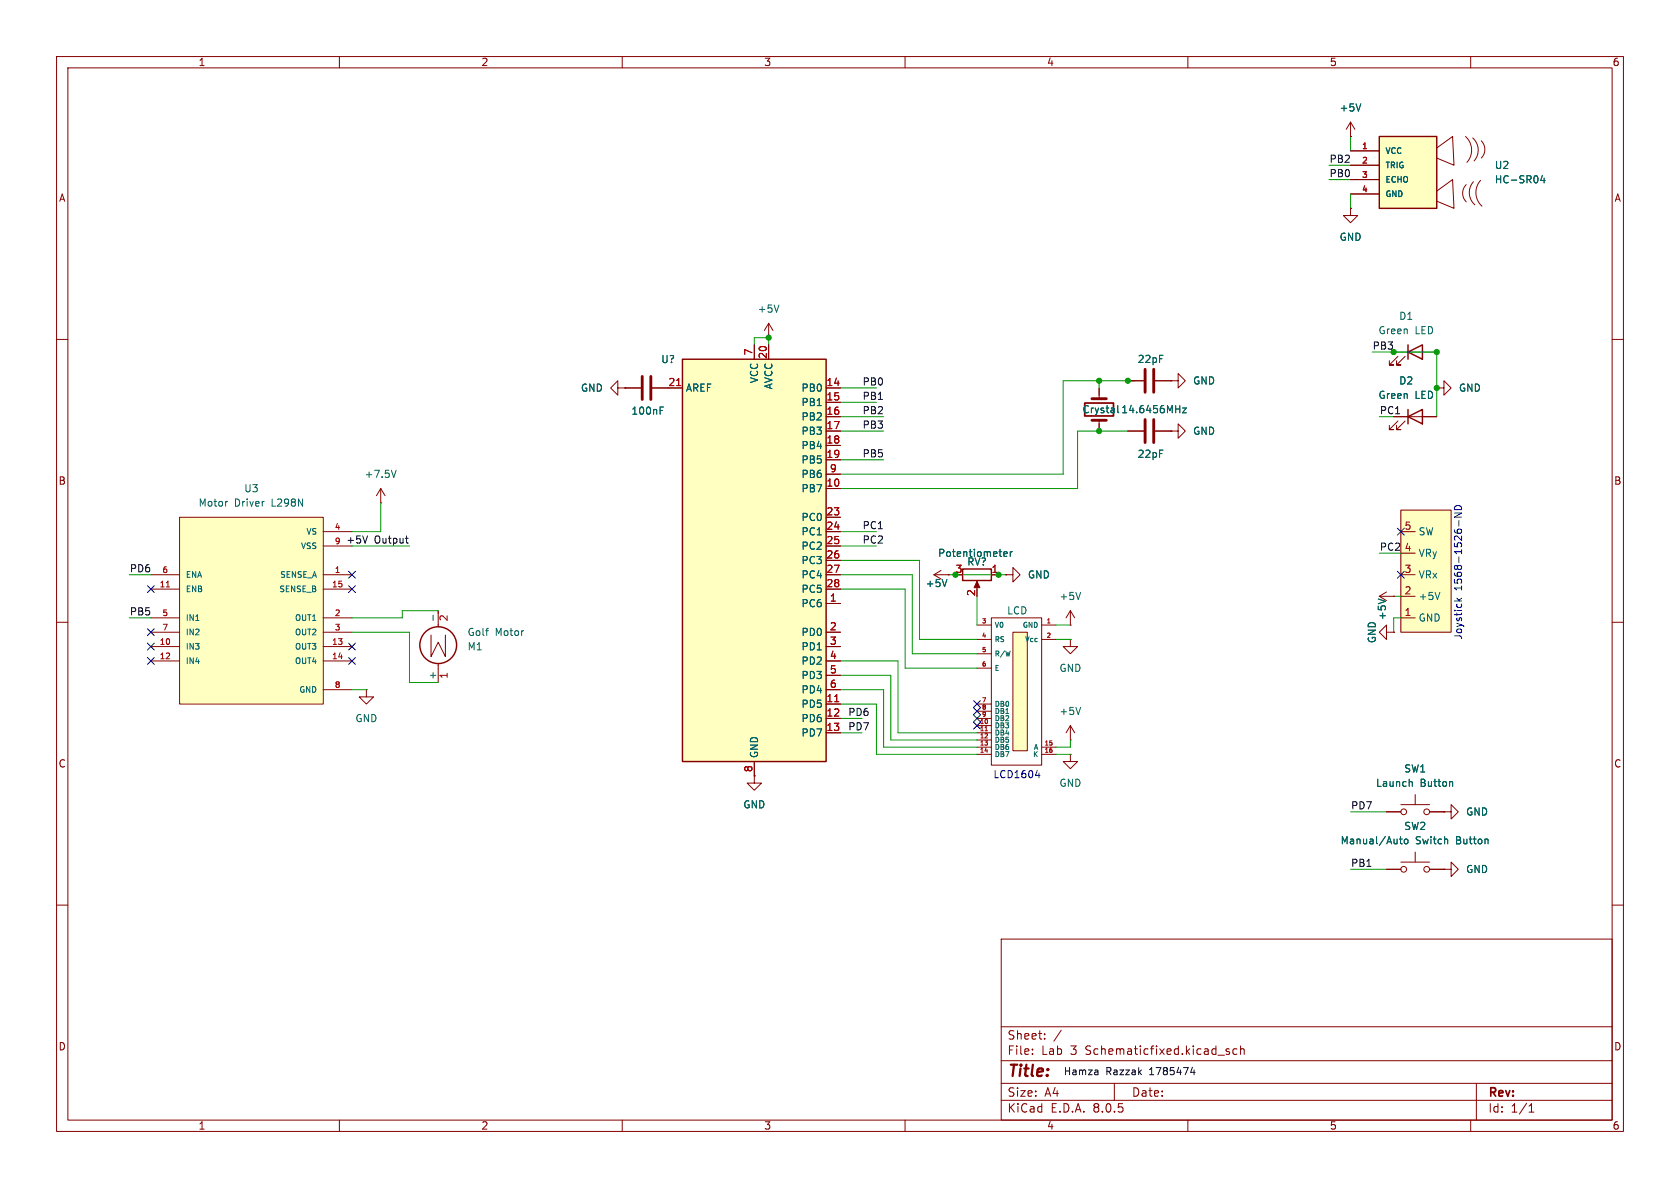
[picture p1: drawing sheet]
<svg xmlns="http://www.w3.org/2000/svg" width="297mm" height="210mm" viewBox="0 0 297 210" stroke-linecap="round" stroke-linejoin="round" font-family="sans-serif">
<g fill="none" stroke="#840000" stroke-width=".18">
<path d="M10 10h277v190h-277zM12 12h273v186h-273zM60 10v2M110 10v2M160 10v2M210 10v2M260 10v2M238.8 24.1h.1M238.8 21.6l-.8 1.3M238.8 21.6v2.5M238.8 21.6l.7 1.3M10 60h2"/>
<path d="M285 60h2M194.3 68.6v1.9M194.3 74.3v1.9M199.4 76.2h2.8M204.2 76.2h2.8M207 76.2h1.3v-1.3l1.2 1.3-1.2 1.3v-1.3M207 76.2h.1M10 110h2M76.2 112.3v3.8l1.3-2.6 1.2 2.6v-3.8M77.5 108v2.8M77.5 117.3v3.4M165.1 101.6h2.5"/>
<path d="M165.1 101.6l1.3 .8M166.4 100.8l-1.3 .8M167.6 101.6h.1M172.7 103.1v1M175.3 101.6h1.2M243.8 105.4h2.6M243.8 105.4l1.3 .8M245.1 104.6l-1.3 .8M246.4 105.4h.1M285 110h2M64.8 121.9v1.3h1.2l-1.2 1.3-1.3-1.3h1.3M64.8 121.9h.1"/>
<path d="M10 160h2M245.1 153.7h2.5M247.6 152.4h5.1M250.2 150.6v1.8M252.7 153.7h2.6M255.3 153.7h1.2v-1.3l1.3 1.3-1.3 1.2v-1.2M255.3 153.7h.1M285 160h2M177 166h108v32h-108zM60 198v2M110 198v2M160 198v2"/>
<path d="M177 194.5h108M177 191.5h108M177 187.5h108M177 181.5h108M182.5 186.3v.1M182.5 185.5v.1M184.7 183.6v.1M184.7 182.8v.1M187.6 182.1l-1.3 2M197 191.5v3M210 198v2M217.3 185.5l-.3-.1-.3 .2 .1 .2 .5 .2v.3h-.6"/>
<path d="M218.7 185.5l-.5-.1-.2 .3v.4l.1 .2h.6M219.3 185.5l.2-.1 .4 .1 .1 .9M219.3 184.9v1.5M260 198v2M261 191.5v6.5M270.3 196.6h.9M270.3 195.5l.4-.4v1.5"/>
<circle cx="248.2" cy="153.7" r=".51"/>
<circle cx="252.2" cy="153.7" r=".51"/>
</g>
<path d="M172.7 102.7l.5 1.2h-1z" fill="#840000" stroke="#840000" stroke-width=".18"/>
<g fill="none" stroke="#840000" stroke-width=".25">
<path d="M170.2 100.6h5.1v2h-5.1z"/>
<circle cx="77.5" cy="114" r="3.3"/>
</g>
<path d="M240.6 18.4l-.4 1.2M197.6 71.7v1.1l.2 .2M209.1 72.1h.6l-.6 .9h.6M177.5 97.9l.6-.1-.1-.2-.4-.1-.1 .2v.6h.5M178.6 97.5v.9M179 97.5l-.4 .3M76.6 108.7v1M167.4 102.4l-.4 1.3M243.7 105.9l1.2 .4M247.4 148.3h.5M247.6 147.9v1.1l.3 .2M248.3 148.4l.2-.1 .4 .1v.5l-.1 .2-.3 .1-.2-.2z" fill="none" stroke="#006464" stroke-width=".18"/>
<path d="M193 70.5h2.6M193 74.3h2.6M202.4 74.2v4M204 74.2v4" fill="none" stroke="#840000" stroke-width=".51"/>
<path d="M191.8 71.2h5v2.3h-5z" fill="none" stroke="#840000" stroke-width=".3"/>
<path d="M31.7 91.4h25.4v33.1h-25.4z" fill="#ffffc2"/>
<g fill="none" stroke="#840000" stroke-width=".18">
<path d="M246.4 62.2h7.6M247.1 63l-1.5 1.5h.8h-.8v-.7M248.4 63l-1.5 1.5h.7h-.7v-.7M254 68.6h1.3v-1.3l1.2 1.3-1.2 1.3v-1.3M254 68.6h.1M31.7 91.4h25.4v33.1h-25.4zM57.1 94h5.1M57.1 96.5h5.1M67.3 88.9h.1M67.3 86.4l-.8 1.2M67.3 86.4v2.5M67.3 86.4l.8 1.2"/>
<path d="M26.7 101.6h5M26.7 114.3h5M26.7 104.1h5M26.7 116.8h5M26.7 109.2h5M26.7 111.8h5M57.1 101.6h5.1M57.1 114.3h5.1M57.1 104.1h5.1M57.1 116.8h5.1M57.1 109.2h5.1M57.1 111.8h5.1"/>
<path d="M57.1 121.9h5.1"/>
</g>
<path d="M29.4 103.8h.6" fill="none" stroke="#a90000" stroke-width=".18"/>
<path d="M40.1 88.6h.1M70 83.1l-.4 1.3M34.6 109.7h.6" fill="none" stroke="#006464" stroke-width=".18"/>
<path d="M248.9 62.2l2.6-1.2v2.5zM248.9 61v2.5" fill="none" stroke="#840000" stroke-width=".25"/>
<path d="M243.8 24.1h10.2v12.7h-10.2z" fill="#ffffc2"/>
<g fill="none" stroke="#840000" stroke-width=".18">
<path d="M238.8 26.7h5M238.8 29.2h5M238.8 31.8h5M238.8 34.3h5M254 33.8l2.8-2 .2 5-3-1.2M254 26.2l2.8-2.1 .2 5.1-3-1.3M259.1 24.1a3.2 3.2 0 0 1 .2 4.6M259.2 32.6a2.15 2.15 0 0 0 0 3.1M260.4 24.4a2.87 2.87 0 0 1 .2 4M260.5 32.1a2.89 2.89 0 0 0 .2 4.1M261.7 31.9a3.2 3.2 0 0 0 .3 4.6M261.9 24.9a2.15 2.15 0 0 1 0 3"/>
<path d="M199.4 67.3h2.8M204.2 67.3h2.8M207 67.3h1.3v-1.3l1.2 1.3-1.2 1.3v-1.3M207 67.3h.1M246.4 73.7h7.6M247.1 74.4l-1.5 1.5h.8h-.8v-.7M248.4 74.4l-1.5 1.5h.7h-.7v-.7"/>
</g>
<path d="M243.8 24.1h10.2v12.7h-10.2zM248.9 73.7l2.6-1.3v2.5zM248.9 72.4v2.5" fill="none" stroke="#840000" stroke-width=".25"/>
<path d="M272.7 31l-.3 .9h.8M273 31.5v.8" fill="none" stroke="#006464" stroke-width=".18"/>
<path d="M202.4 65.3v4M204 65.3v4" fill="none" stroke="#840000" stroke-width=".51"/>
<path d="M247.6 90.2h8.9v21.6h-8.9z" fill="#ffffc2"/>
<path d="M238.8 36.8v1.3h1.2l-1.2 1.3-1.3-1.3h1.3M238.8 36.8h.1M247.6 90.2h8.9v21.6h-8.9zM247.6 97.8h2.6M247.6 94h2.6M247.6 109.2h2.6M247.6 105.4h2.6M247.6 101.6h2.6M189.2 133.4v1.2h1.3l-1.3 1.3-1.2-1.3h1.2M189.2 133.4h.1M255.3 143.5h1.2v-1.3l1.3 1.3-1.3 1.3v-1.3M255.3 143.5h.1" fill="none" stroke="#840000" stroke-width=".18"/>
<path d="M254.5 104.7l-.4 1.3" fill="none" stroke="#006464" stroke-width=".18"/>
<path d="M179.1 111.8h2.5v20.9h-2.5z" fill="#ffffc2"/>
<g fill="none" stroke="#840000" stroke-width=".18">
<path d="M135.9 59.7h.1M135.9 57.2l-.8 1.2M135.9 57.2v2.5M135.9 57.2l.8 1.2M109.2 68.6v-1.3l-1.3 1.3 1.3 1.3v-1.3h1.3M110.5 68.6h.1M110.5 68.6h2.8M115.3 68.6h2.8M172.7 110.5h2.6M172.7 113h2.6M172.7 115.6h2.6M172.7 118.1h2.6"/>
<path d="M175.3 109.2h8.8v26.1h-8.8zM177.8 101.6h1.3v-1.3l1.2 1.3-1.2 1.3v-1.3M177.8 101.6h.1M179.1 111.8h2.5v20.9h-2.5zM184.1 110.5h2.6M184.1 113h2.6M189.2 113v1.3h1.3l-1.3 1.3-1.2-1.3h1.2M189.2 113h.1M189.2 110.5h.1M189.2 108v2.5M189.2 108l-.7 1.2M189.2 108l.8 1.2"/>
<path d="M245.1 111.8v1.2l-1.3-1.2 1.3-1.3v1.3h1.3M246.4 111.8h.1M172.7 128.3h2.6M172.7 129.5h2.6M172.7 130.8h2.6M172.7 132.1h2.6M172.7 133.4h2.6M172.7 124.5h2.6M172.7 125.7h2.6M172.7 127h2.6M184.1 132.1h2.6M184.1 133.4h2.6"/>
<path d="M189.2 130.8h.1M189.2 128.3l-.7 1.2M189.2 128.3v2.5M189.2 128.3l.8 1.2M245.1 143.5h2.5M247.6 142.2h5.1M250.2 140.5v1.7M252.7 143.5h2.6"/>
<circle cx="248.2" cy="143.5" r=".51"/>
<circle cx="252.2" cy="143.5" r=".51"/>
</g>
<path d="M174.1 129.2h.5" fill="none" stroke="#a90000" stroke-width=".18"/>
<path d="M137.7 53.9l-.4 1.3M116.7 72.6h.4M116.7 72h.6M191 104.7l-.4 1.3M191 125l-.4 1.3M249.3 138.2l.4 .1v.7M256.6 138.2l.2 .1v.7" fill="none" stroke="#006464" stroke-width=".18"/>
<path d="M113.5 66.5v4.1M115.1 66.5v4.1" fill="none" stroke="#840000" stroke-width=".51"/>
<path d="M120.6 63.5h25.4v71.1h-25.4z" fill="#ffffc2"/>
<path d="M120.6 63.5h25.4v71.1h-25.4z" fill="none" stroke="#840000" stroke-width=".25"/>
<g fill="none" stroke="#840000" stroke-width=".18">
<path d="M238.8 36.8h.1M238.8 24.1h.1M238.8 26.7h5M238.8 29.2h5M238.8 31.8h5M238.8 34.3h5M110.5 68.6h.1M110.5 68.6h2.8M115.3 68.6h5.3M133.3 61v2.5M135.9 61v2.5M146 68.6h2.6"/>
<path d="M146 71.1h2.6M146 73.7h2.6M146 76.2h2.6M146 78.7h2.6M194.3 68.6v1.3M194.3 74.9v1.3M199.4 76.2h2.8M199.4 67.3h2.8M204.2 76.2h2.8M204.2 67.3h2.8M207 76.2h.1M207 67.3h.1"/>
<path d="M246.4 73.7h2.5M251.5 73.7h2.5M254 68.6h.1M146 86.4h2.6M146 81.3h2.6M146 91.4h2.6M146 94h2.6M146 96.5h2.6M146 99.1h2.6M146 83.8h2.6M146 106.7h2.6M146 111.8h2.6"/>
<path d="M146 101.6h2.6M146 104.1h2.6M146 114.3h2.6M146 116.8h2.6M146 119.4h2.6M167.6 101.6h.1M175.3 101.6h1.2M177.8 101.6h.1M246.4 111.8h.1M246.4 105.4h.1M133.3 137.2v1.2h1.3l-1.3 1.3-1.2-1.3h1.2M133.3 137.2h.1"/>
<path d="M133.3 134.6v2.6M146 124.5h2.6M146 127h2.6M146 129.5h2.6M146 121.9h2.6M245.1 143.5h2.5M245.1 153.7h2.5M252.7 143.5h2.6M252.7 153.7h2.6M255.3 143.5h.1M255.3 153.7h.1"/>
</g>
<path d="M119.6 68.2h.7M147.6 124h.7" fill="none" stroke="#a90000" stroke-width=".18"/>
<path d="M65 94.7l-.5 1.3M71.7 95.2h.5M72 96h.2M210.8 188.7l-.3 .9h.8M211.1 189.1v.9" fill="none" stroke="#0f0f0f" stroke-width=".18"/>
<path d="M257.1 90.7h1.3l-1.3 .7h1.3M257.2 89.6a.68 .68 0 0 1 .8-.2 .68 .68 0 0 1 .4 .7h-1.3zM257.9 92v1M257.1 106.2h1.3M257.5 105.8l.5 .4M258.4 105.8l-.5 .3M183.1 137.1h.8M183.7 136.6v.9" fill="none" stroke="#0000c2" stroke-width=".18"/>
<g fill="none" stroke="#009600" stroke-width=".18">
<path d="M234.9 29.2h3.9M234.9 31.8h3.9M238.8 24.1v2.6M238.8 34.3v2.5M133.3 61v-1.3h2.6v1.3M148.6 76.2h7.6M148.6 68.6h6.3M148.6 73.7h7.6M148.6 71.1h6.3M194.3 67.3v1.3M199.4 76.2h-8.9v10.2h-41.9M200.7 67.3h-12.7v16.5h-39.4"/>
<path d="M242.6 62.2h11.4v11.5M62.2 96.5h10.2M67.3 88.9v5.1h-5.1M148.6 94h6.3M148.6 96.5h6.3M148.6 99.1h14v13.9h10.1M148.6 81.3h7.6M243.8 97.8h3.8M22.9 101.6h3.8M22.9 109.2h3.8M62.2 111.8h10.2v8.9h5.1M77.5 108h-6.4v1.2h-8.9"/>
<path d="M148.6 101.6h12.7v14h11.4M148.6 119.4h8.9v11.4h15.2M148.6 116.8h10.1v12.7h14M148.6 104.1h11.4v14h12.7M167.6 101.6h10.2M172.7 105.4v5.1M186.7 110.5h2.5M186.7 113h2.5M246.4 105.4h1.2M247.6 109.2h-1.2v2.6M62.2 121.9h2.6M148.6 121.9h7.6v10.2h16.5"/>
<path d="M148.6 124.5h6.3v8.9h17.8M148.6 129.5h3.8M148.6 127h3.8M186.7 133.4h2.5M189.2 130.8v1.3h-2.5M238.8 153.7h6.3M238.8 143.5h6.3"/>
</g>
<g fill="none" stroke="#000084" stroke-width=".18">
<path d="M247 93.4l1.3 1.2M248.3 93.4l-1.3 1.2M26.1 103.5l1.2 1.2M26.1 111.2l1.2 1.2M26.1 113.7l1.2 1.2M26.1 116.2l1.2 1.2M27.3 103.5l-1.2 1.2M27.3 111.2l-1.2 1.2M27.3 113.7l-1.2 1.2M27.3 116.2l-1.2 1.2M61.6 101l1.2 1.2M61.6 103.5l1.2 1.2"/>
<path d="M61.6 113.7l1.2 1.2M61.6 116.2l1.2 1.2M62.8 101l-1.2 1.2M62.8 103.5l-1.2 1.2M62.8 113.7l-1.2 1.2M62.8 116.2l-1.2 1.2M247 101l1.3 1.2M248.3 101l-1.3 1.2M172.1 127.7l1.2 1.2M172.1 125.1l1.2 1.2M172.1 126.4l1.2 1.2M172.1 123.9l1.2 1.2"/>
<path d="M173.3 127.7l-1.2 1.2M173.3 125.1l-1.2 1.2M173.3 126.4l-1.2 1.2M173.3 123.9l-1.2 1.2"/>
</g>
<g fill="none" stroke="#006464" stroke-width=".18">
<path d="M240.6 18.4l-.4 1.2M272.7 31l-.3 .9h.8M273 31.5v.8M116.7 72.6h.4M116.7 72h.6M197.6 71.7v1.1l.2 .2M209.1 72.1h.6l-.6 .9h.6M177.5 97.9l.6-.1-.1-.2-.4-.1-.1 .2v.6h.5M178.6 97.5v.9M179 97.5l-.4 .3M167.4 102.4l-.4 1.3M243.7 105.9l1.2 .4"/>
<path d="M249.3 138.2l.4 .1v.7M256.6 138.2l.2 .1v.7M247.4 148.3h.5M247.6 147.9v1.1l.3 .2M248.3 148.4l.2-.1 .4 .1v.5l-.1 .2-.3 .1-.2-.2z"/>
</g>
<g fill="#009600" stroke="#009600" stroke-width=".18">
<circle cx="168.9" cy="101.6" r=".46"/>
<circle cx="176.5" cy="101.6" r=".46"/>
<circle cx="194.3" cy="76.2" r=".46"/>
<circle cx="135.9" cy="59.7" r=".46"/>
<circle cx="254" cy="62.2" r=".46"/>
<circle cx="246.4" cy="62.2" r=".46"/>
<circle cx="254" cy="68.6" r=".46"/>
<circle cx="199.4" cy="67.3" r=".46"/>
<circle cx="194.3" cy="67.3" r=".46"/>
</g>
<text font-size="2.8" fill="#840000" x="178" y="190.9">Title:</text>
<g font-size="2.1" fill="#840000">
<text x="178" y="184">Sheet:</text>
<text x="178" y="186.7">File:</text>
<text x="184.1" y="186.7">Lab</text>
<text x="189.3" y="186.7">3</text>
<text x="192" y="186.7">Schematicfixed.kicad_sch</text>
<text x="178" y="196.9">KiCad</text>
<text x="178" y="194.1">Size:</text>
<text x="184.7" y="194.1">A4</text>
<text x="185.7" y="196.9">E.D.A.</text>
<text x="193.3" y="196.9">8.0.5</text>
<text x="200" y="194.1">Date:</text>
<text x="263" y="194.3">Rev:</text>
<text x="263" y="196.9">Id:</text>
<text x="267.1" y="196.9">1/1</text>
</g>
<g font-size="1.8" fill="#840000">
<text x="35" y="11.9">1</text>
<text x="85" y="11.9">2</text>
<text x="135" y="11.9">3</text>
<text x="185" y="11.9">4</text>
<text x="235" y="11.9">5</text>
<text x="285" y="11.9">6</text>
<text x="10.3" y="35.9">A</text>
<text x="285.3" y="35.9">A</text>
<text x="10.3" y="85.9">B</text>
<text x="285.3" y="85.9">B</text>
<text x="10.3" y="135.9">C</text>
<text x="285.3" y="135.9">C</text>
<text x="10.3" y="185.9">D</text>
<text x="285.3" y="185.9">D</text>
<text x="35" y="199.9">1</text>
<text x="85" y="199.9">2</text>
<text x="135" y="199.9">3</text>
<text x="185" y="199.9">4</text>
<text x="235" y="199.9">5</text>
<text x="285" y="199.9">6</text>
</g>
<g font-size="1.8" fill="#006464">
<text x="236.7" y="19.9">+5V</text>
<text x="264.2" y="30.1">U2</text>
<text x="264.2" y="32.6">HC-SR04</text>
<text x="236.7" y="42.8">GND</text>
<text x="133.9" y="55.5">+5V</text>
<text x="243.6" y="59.3">Green</text>
<text x="247.3" y="56.7">D1</text>
<text x="250.2" y="59.3">LED</text>
<text x="116.8" y="64.4">U?</text>
<text x="201" y="64.4">22pF</text>
<text x="102.6" y="69.4">GND</text>
<text x="121.2" y="69.4">AREF</text>
<text x="134.2" y="67.8" transform="rotate(-90 134.2 67.8)">VCC</text>
<text x="136.8" y="68.9" transform="rotate(-90 136.8 68.9)">AVCC</text>
<text x="141.6" y="69.4">PB0</text>
<text x="141.6" y="72">PB1</text>
<text x="210.8" y="68.2">GND</text>
<text x="243.6" y="70.7">Green</text>
<text x="247.3" y="68.2">D2</text>
<text x="250.2" y="70.7">LED</text>
<text x="257.8" y="69.4">GND</text>
<text x="111.5" y="73.5">100nF</text>
<text x="141.6" y="74.5">PB2</text>
<text x="141.6" y="77.1">PB3</text>
<text x="191.3" y="73.3">Crystal</text>
<text x="198.1" y="73.3">14.6456MHz</text>
<text x="210.8" y="77.1">GND</text>
<text x="141.6" y="79.6">PB4</text>
<text x="141.6" y="82.1">PB5</text>
<text x="201" y="81.1">22pF</text>
<text x="35" y="89.8">Motor</text>
<text x="41.4" y="89.8">Driver</text>
<text x="43.1" y="87.2">U3</text>
<text x="48.1" y="89.8">L298N</text>
<text x="64.4" y="84.7">+7.5V</text>
<text x="141.6" y="87.2">PB7</text>
<text x="141.6" y="84.7">PB6</text>
<text x="141.6" y="92.3">PC0</text>
<text x="141.6" y="94.8">PC1</text>
<text x="250.7" y="94.8">SW</text>
<text x="141.6" y="97.4">PC2</text>
<text x="141.6" y="99.9">PC3</text>
<text x="165.7" y="98.7">Potentiometer</text>
<text x="170.9" y="100.2">RV?</text>
<text x="250.7" y="98.7">VRy</text>
<text x="141.6" y="107.5">PC6</text>
<text x="141.6" y="102.5">PC4</text>
<text x="141.6" y="105">PC5</text>
<text x="163.6" y="104">+5V</text>
<text x="181.6" y="102.5">GND</text>
<text x="187.2" y="106.3">+5V</text>
<text x="250.7" y="106.3">+5V</text>
<text x="250.7" y="102.5">VRx</text>
<text x="82.6" y="112.6">Golf</text>
<text x="87.5" y="112.6">Motor</text>
<text x="141.6" y="112.6">PD0</text>
<text x="177.9" y="108.8">LCD</text>
<text x="243.4" y="113.8" transform="rotate(-90 243.4 113.8)">GND</text>
<text x="245.2" y="109.7" transform="rotate(-90 245.2 109.7)">+5V</text>
<text x="250.7" y="110.1">GND</text>
<text x="82.6" y="115.2">M1</text>
<text x="141.6" y="115.2">PD1</text>
<text x="141.6" y="117.7">PD2</text>
<text x="187.2" y="119">GND</text>
<text x="77.2" y="120.3" transform="rotate(-90 77.2 120.3)">+</text>
<text x="141.6" y="125.3">PD5</text>
<text x="141.6" y="120.2">PD3</text>
<text x="141.6" y="122.8">PD4</text>
<text x="62.7" y="127.9">GND</text>
<text x="141.6" y="127.9">PD6</text>
<text x="141.6" y="130.4">PD7</text>
<text x="187.2" y="126.6">+5V</text>
<text x="134.2" y="134.1" transform="rotate(-90 134.2 134.1)">GND</text>
<text x="248.2" y="136.8">SW1</text>
<text x="131.3" y="143.1">GND</text>
<text x="187.2" y="139.3">GND</text>
<text x="243.2" y="139.3">Launch</text>
<text x="251" y="139.3">Button</text>
<text x="236.9" y="149.5">Manual/Auto</text>
<text x="248.2" y="146.9">SW2</text>
<text x="250.2" y="149.5">Switch</text>
<text x="257.5" y="149.5">Button</text>
<text x="259.1" y="144.4">GND</text>
<text x="259.1" y="154.5">GND</text>
</g>
<g font-size="1.8" fill="#0f0f0f">
<text x="234.9" y="28.9">PB2</text>
<text x="234.9" y="31.4">PB0</text>
<text x="242.6" y="61.9">PB3</text>
<text x="152.4" y="70.8">PB1</text>
<text x="152.4" y="68.2">PB0</text>
<text x="152.4" y="73.3">PB2</text>
<text x="152.4" y="75.9">PB3</text>
<text x="152.4" y="80.9">PB5</text>
<text x="152.4" y="93.6">PC1</text>
<text x="22.9" y="101.3">PD6</text>
<text x="61.1" y="96.2">+5V</text>
<text x="66.2" y="96.2">Output</text>
<text x="152.4" y="96.2">PC2</text>
<text x="243.8" y="97.4">PC2</text>
<text x="22.9" y="108.9">PB5</text>
<text x="149.9" y="129.2">PD7</text>
<text x="149.9" y="126.7">PD6</text>
<text x="238.8" y="143.2">PD7</text>
<text x="238.8" y="153.3">PB1</text>
<text x="188" y="190.2">Hamza</text>
<text x="195.5" y="190.2">Razzak</text>
<text x="203.3" y="190.2">1785474</text>
</g>
<g font-size="1.8" fill="#a90000">
<text x="133.1" y="62.9" transform="rotate(-90 133.1 62.9)">7</text>
<text x="135.6" y="63.5" transform="rotate(-90 135.6 63.5)">20</text>
<text x="118.1" y="68.3">21</text>
<text x="146" y="68.3">14</text>
<text x="146" y="70.9">15</text>
<text x="146" y="73.4">16</text>
<text x="146" y="75.9">17</text>
<text x="146" y="78.5">18</text>
<text x="146" y="81">19</text>
<text x="146.6" y="83.6">9</text>
<text x="146" y="86.1">10</text>
<text x="146" y="91.2">23</text>
<text x="146" y="93.7">24</text>
<text x="248.2" y="93.7">5</text>
<text x="146" y="96.3">25</text>
<text x="146" y="98.8">26</text>
<text x="146" y="101.3">27</text>
<text x="168.8" y="101.3">3</text>
<text x="175.2" y="101.3">1</text>
<text x="248.2" y="101.3">3</text>
<text x="248.2" y="97.5">4</text>
<text x="146" y="103.9">28</text>
<text x="146.6" y="106.4">1</text>
<text x="172.5" y="105.5" transform="rotate(-90 172.5 105.5)">2</text>
<text x="248.2" y="105.2">2</text>
<text x="79.5" y="109.9" transform="rotate(-90 79.5 109.9)">2</text>
<text x="146.6" y="111.5">2</text>
<text x="248.2" y="109">1</text>
<text x="146.6" y="114">3</text>
<text x="146.6" y="116.6">4</text>
<text x="146.6" y="119.1">5</text>
<text x="79.5" y="120.1" transform="rotate(-90 79.5 120.1)">1</text>
<text x="146" y="124.2">11</text>
<text x="146.6" y="121.7">6</text>
<text x="146" y="126.7">12</text>
<text x="146" y="129.3">13</text>
<text x="133.1" y="136.6" transform="rotate(-90 133.1 136.6)">8</text>
</g>
<text font-size="1.8" fill="#009600" x="243.8" y="73.3">PC1</text>
<g font-size="1.8" fill="#0000c2">
<text x="258.7" y="104.4" transform="rotate(-90 258.7 104.4)">1568-1526-ND</text>
<text x="258.7" y="113.2" transform="rotate(-90 258.7 113.2)">Joystick</text>
<text x="175.5" y="137.8">LCD1604</text>
</g>
<g font-size="1.4" fill="#a90000">
<text x="240.7" y="26.4">1</text>
<text x="240.7" y="29">2</text>
<text x="240.7" y="31.5">3</text>
<text x="240.7" y="34">4</text>
<text x="59.1" y="93.7">4</text>
<text x="28.6" y="101.3">6</text>
<text x="59.1" y="101.3">1</text>
<text x="59.1" y="96.3">9</text>
<text x="28.1" y="103.9">11</text>
<text x="58.6" y="103.9">15</text>
<text x="28.6" y="109">5</text>
<text x="28.6" y="111.5">7</text>
<text x="59.1" y="109">2</text>
<text x="59.1" y="111.5">3</text>
<text x="28.1" y="114">10</text>
<text x="28.1" y="116.6">12</text>
<text x="58.6" y="114">13</text>
<text x="58.6" y="116.6">14</text>
<text x="59.1" y="121.7">8</text>
</g>
<g font-size="1.4" fill="#006464">
<text x="244.9" y="27.4">VCC</text>
<text x="244.9" y="29.9">TRIG</text>
<text x="244.9" y="32.5">ECHO</text>
<text x="244.9" y="35">GND</text>
<text x="54" y="94.7">VS</text>
<text x="53.1" y="97.3">VSS</text>
<text x="32.8" y="104.9">ENB</text>
<text x="32.8" y="102.3">ENA</text>
<text x="49.3" y="104.9">SENSE_B</text>
<text x="49.4" y="102.3">SENSE_A</text>
<text x="32.8" y="110">IN1</text>
<text x="32.8" y="112.5">IN2</text>
<text x="52" y="110">OUT1</text>
<text x="52" y="112.5">OUT2</text>
<text x="32.8" y="115">IN3</text>
<text x="32.8" y="117.6">IN4</text>
<text x="52" y="115">OUT3</text>
<text x="52" y="117.6">OUT4</text>
<text x="52.8" y="122.7">GND</text>
</g>
<g font-size="1.2" fill="#006464">
<text x="175.8" y="111.2">V0</text>
<text x="175.8" y="113.7">RS</text>
<text x="180.7" y="111.2">GND</text>
<text x="181.1" y="113.7">Vcc</text>
<text x="175.8" y="116.2">R/W</text>
<text x="175.8" y="118.8">E</text>
<text x="175.8" y="125.1">DB0</text>
<text x="175.8" y="128.9">DB3</text>
<text x="175.8" y="130.2">DB4</text>
<text x="175.8" y="131.5">DB5</text>
<text x="175.8" y="126.4">DB1</text>
<text x="175.8" y="127.7">DB2</text>
<text x="175.8" y="132.8">DB6</text>
<text x="175.8" y="134">DB7</text>
<text x="182.5" y="134">K</text>
<text x="182.6" y="132.8">A</text>
</g>
<g font-size="1.1" fill="#a90000">
<text x="173.5" y="110.2">3</text>
<text x="173.5" y="112.8">4</text>
<text x="184.9" y="110.2">1</text>
<text x="184.9" y="112.8">2</text>
<text x="173.5" y="115.3">5</text>
<text x="173.5" y="117.9">6</text>
<text x="173.5" y="124.2">7</text>
<text x="173.5" y="125.5">8</text>
<text x="173.1" y="128">10</text>
<text x="173.1" y="129.3">11</text>
<text x="173.1" y="130.6">12</text>
<text x="173.1" y="131.8">13</text>
<text x="173.5" y="126.7">9</text>
<text x="184.5" y="131.8">15</text>
<text x="173.1" y="133.1">14</text>
<text x="184.5" y="133.1">16</text>
</g>
</svg>
